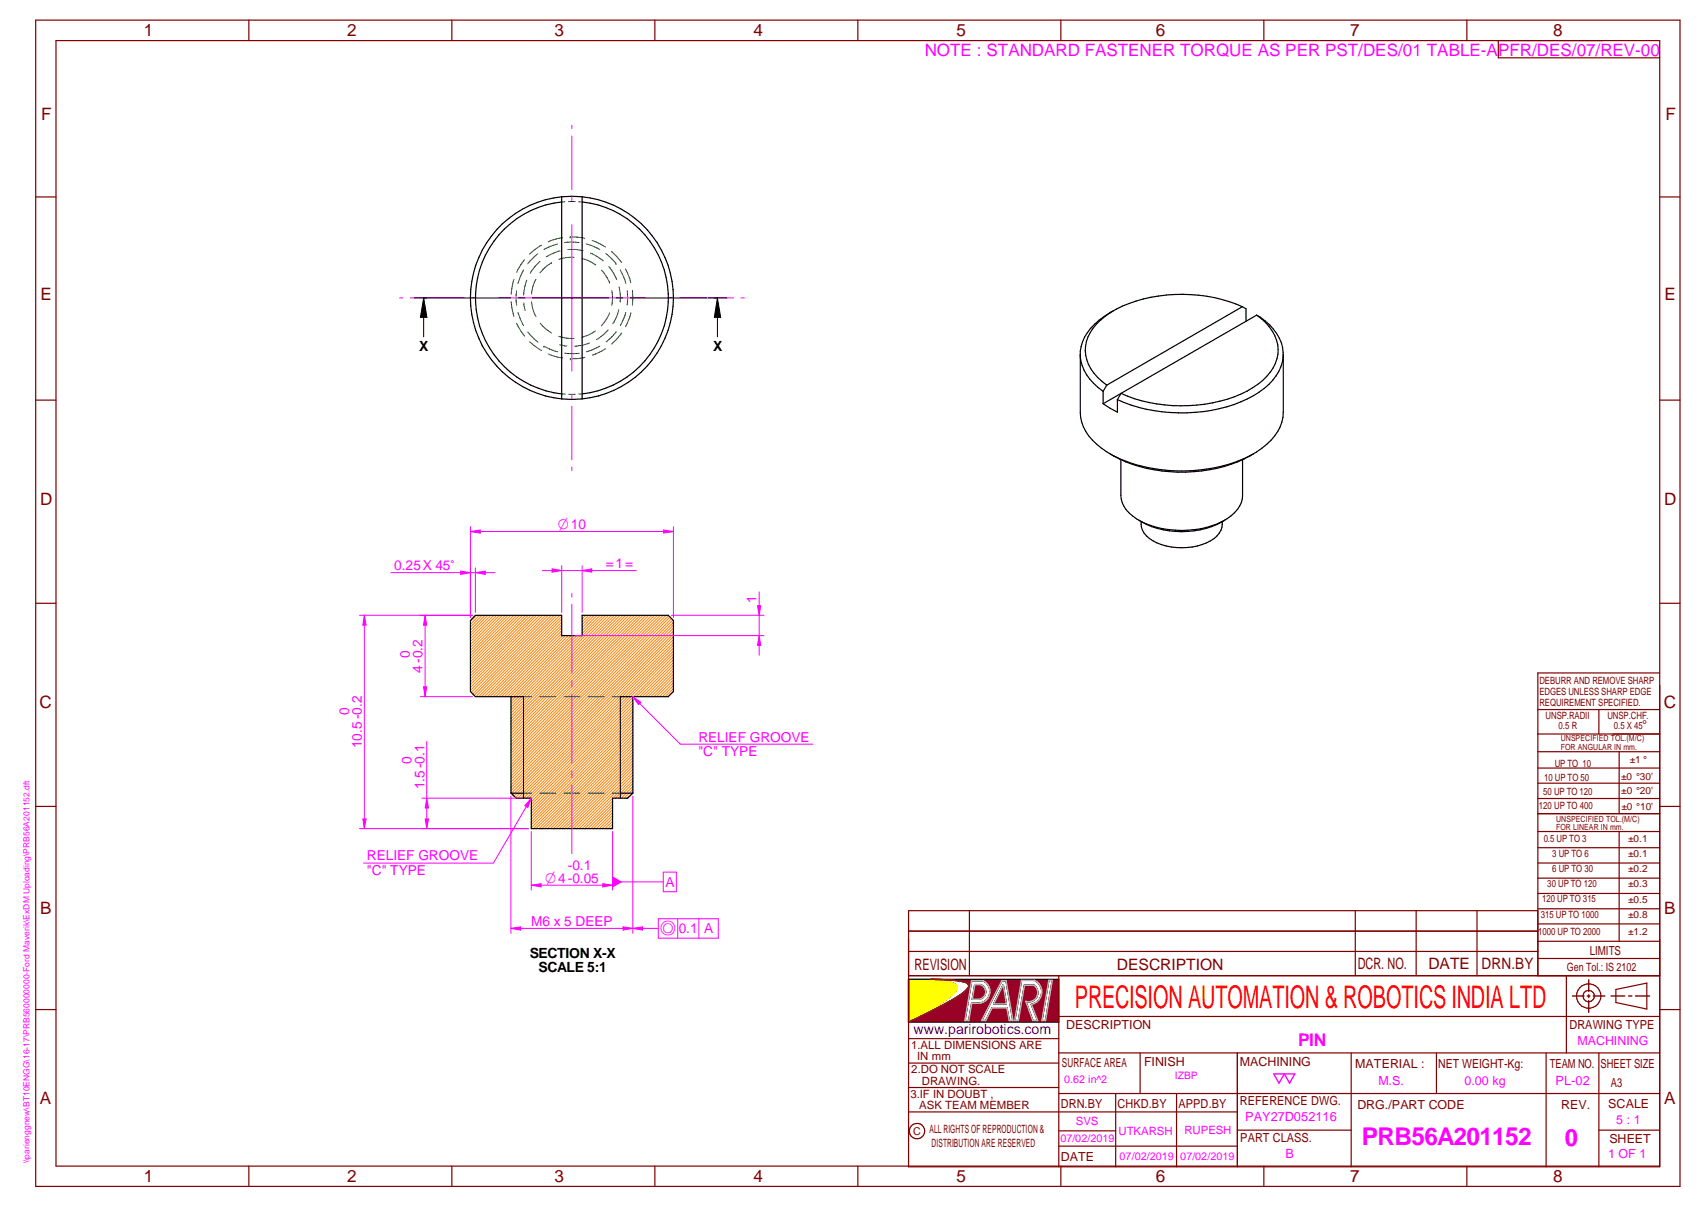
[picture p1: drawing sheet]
<svg xmlns="http://www.w3.org/2000/svg" width="420mm" height="297mm" viewBox="0 0 420 297" stroke-linecap="round" stroke-linejoin="round" font-family="sans-serif">
<path d="M239.3 241.4h2.8a2.91 2.91 0 0 1 1.7 2.9 2.91 2.91 0 0 1-2.2 2.5l-2.3 .1-.7 4.3h-1zM246.7 241.3h1.1l1.7 9.9h-.9l-.6-3.2h-3.7l-1.5 3.2h-1zM251.6 241.3h3.2a3.2 3.2 0 0 1 1.7 3.2 3.2 3.2 0 0 1-2.5 2.7l1.6 4h-1.2l-1.8-4.8a2.25 2.25 0 0 0 2.8-1.1 2.25 2.25 0 0 0-.8-2.9h-2.3l-1.5 8.8h-.9zM258.3 241.3h.9l-1.7 9.9h-.9z" fill="none" stroke="#991b1e" stroke-width=".34"/>
<path d="M240.1 242.3h1.4a1.85 1.85 0 0 1 1.2 2 1.85 1.85 0 0 1-1.7 1.6h-1.5z" fill-rule="evenodd" fill="#990026"/>
<path d="M240.1 242.3h1.4a1.85 1.85 0 0 1 1.2 2 1.85 1.85 0 0 1-1.7 1.6h-1.5z" fill="none" stroke="#991b1e" stroke-width=".34"/>
<path d="M247.1 242.4l.8 4.7h-3.2z" fill="#990026"/>
<path d="M247.1 242.4l.8 4.7h-3.2z" fill="none" stroke="#991b1e" stroke-width=".34"/>
<path d="M238.4 242.1l-.2-.1a28.1 28.1 0 0 0-8.9-1l5.2 .9a1.32 1.32 0 0 1 1.2 1 1.32 1.32 0 0 1-.6 1.4l-3.3 2.5-8 4.7 5.6-2.7 5.3-2.8a10.3 10.3 0 0 0 3.9-3.3l-.2-.6M239.3 241.4h2.8a2.91 2.91 0 0 1 1.7 2.9 2.91 2.91 0 0 1-2.2 2.5l-2.3 .1-.7 4.3h-1zM240.1 242.3h1.4a1.85 1.85 0 0 1 1.2 2 1.85 1.85 0 0 1-1.7 1.6h-1.5zM246.7 241.3h1.1l1.7 9.9h-.9l-.6-3.2h-3.7l-1.5 3.2h-1zM247.1 242.4l.8 4.7h-3.2zM251.6 241.3h3.2a3.2 3.2 0 0 1 1.7 3.2 3.2 3.2 0 0 1-2.5 2.7l1.6 4h-1.2l-1.8-4.8a2.25 2.25 0 0 0 2.8-1.1 2.25 2.25 0 0 0-.8-2.9h-2.3l-1.5 8.8h-.9zM258.3 241.3h.9l-1.7 9.9h-.9z" fill="none" stroke="#000" stroke-width=".34"/>
<circle cx="238.4" cy="242.1" r=".17" fill="#000"/>
<path d="M240.1 242.3h1.4a1.85 1.85 0 0 1 1.2 2 1.85 1.85 0 0 1-1.7 1.6h-1.5zM247.1 242.4l.8 4.7h-3.2z" fill="none" stroke="#c0c0c0" stroke-width=".34"/>
<path d="M223.8 241h5.5l4.1 .6a2.41 2.41 0 0 1 2.3 1.4v.1a7.3 7.3 0 0 1-3.4 3.4l-8.5 5z" fill-rule="evenodd" fill="#ff0"/>
<path d="M223.8 241h5.5l5.2 .9a1.23 1.23 0 0 1 1.1 1.6l-1.3 1.5-2.5 1.8-8 4.7z" fill="none" stroke="#f1eb1f" stroke-width=".34"/>
<path d="M229.3 241l3.6 .5 2 .5a1.06 1.06 0 0 1 .8 .8 1.06 1.06 0 0 1-.3 1l-.9 1.1-3.5 2.5-7.2 4.1" fill="none" stroke="#ff0" stroke-width=".34"/>
<path d="M223.8 241v10.5" fill="none" stroke="#000" stroke-width=".34"/>
<path d="M223.8 241v10.5" fill="none" stroke="#000" stroke-width=".3"/>
<path d="M229.3 241l7.2 .4 1.7 .5 .3 .3 .1 .5-1.1 1.4-2.4 1.6-5.6 3.1-5.7 2.7h37v-10.5zM239.3 241.4h2.8a2.91 2.91 0 0 1 1.7 2.9 2.91 2.91 0 0 1-2.2 2.5l-2.3 .1-.7 4.3h-1zM251.6 241.3h3.2a3.2 3.2 0 0 1 1.7 3.2 3.2 3.2 0 0 1-2.5 2.7l1.6 4h-1.2l-1.8-4.8a2.25 2.25 0 0 0 2.8-1.1 2.25 2.25 0 0 0-.8-2.9h-2.3l-1.5 8.8h-.9zM258.3 241.3h.9l-1.7 9.9h-.9zM246.7 241.3h1.1l1.7 9.9h-.9l-.6-3.2h-3.7l-1.5 3.2h-1z" fill-rule="evenodd" fill="#990026"/>
<path d="M223.8 241h37v10.5h-37" fill="none" stroke="#000" stroke-width=".3"/>
<path d="M229.3 241h1a24.8 24.8 0 0 1 7.9 1l.2 .1" fill="none" stroke="#991b1e" stroke-width=".34"/>
<circle cx="238.4" cy="242.1" r=".17" fill="#991b1e"/>
<path d="M223.8 251.5l6.1-2.9 6.1-3.4-4.9 2.7zM229.3 241l2.9 .1a15.2 15.2 0 0 1 6.1 .9l.3 .4M236.8 244.6l-.8 .6M237.5 244.1l-.7 .5M238.1 243.5l-.6 .6M238.5 242.1l.1 .4M238.6 242.4l-.4 1M238.6 242.7l-.3 .6-.8 .8" fill="none" stroke="#991b1e" stroke-width=".34"/>
<path d="M239.3 241.4h2.8a2.91 2.91 0 0 1 1.7 2.9 2.91 2.91 0 0 1-2.2 2.5l-2.3 .1-.7 4.3h-1zM246.7 241.3h1.1l1.7 9.9h-.9l-.6-3.2h-3.7l-1.5 3.2h-1zM251.6 241.3h3.2a3.2 3.2 0 0 1 1.7 3.2 3.2 3.2 0 0 1-2.5 2.7l1.6 4h-1.2l-1.8-4.8a2.25 2.25 0 0 0 2.8-1.1 2.25 2.25 0 0 0-.8-2.9h-2.3l-1.5 8.8h-.9zM258.3 241.3h.9l-1.7 9.9h-.9z" fill="none" stroke="#c0c0c0" stroke-width=".34"/>
<g fill="none" stroke="#800000" stroke-width=".3">
<path d="M8.8 5h405v287h-405zM61.3 5v5M111.3 5v5M161.3 5v5M211.3 5v5M261.3 5v5M311.3 5v5M361.3 5v5M369 10v4.2h39.8M8.8 48.5h5M408.8 48.5h5M8.8 98.5h5"/>
<path d="M408.8 98.5h5M8.8 148.5h5M408.8 148.5h5M378.7 174.6h30.1M393.8 174.6v6M408.8 165.6h-30.1v74.5M8.8 198.5h5M378.7 185h30.1M378.7 189h30.1M378.7 192.7h30.1M378.7 196.5h30.1M378.7 180.6h30.1"/>
<path d="M398.8 185v15.2M408.8 198.5h5M378.7 200.2h30.1M378.7 204.6h30.1M378.7 208.6h30.1M378.7 212.4h30.1M378.7 216.1h30.1M378.7 219.9h30.1M398.8 204.6v27M223.8 229.2h154.9M223.8 234.1h154.9M238.7 224.1v16"/>
<path d="M333.8 224.1v16M348.8 224.1v16M363.8 224.1v16M378.7 224.1h-154.9v63h185v-277.1h-395v277h395M378.7 223.6h30.1M378.7 227.4h30.1M378.7 231.6h30.1M378.7 235.9h30.1M8.8 248.5h5M223.8 255.6h37M223.8 240.1h185M260.8 240.1v47"/>
<path d="M260.8 250.1h148M260.8 259.1h148M280.8 259.1v10M304.7 259.1v28M332.8 259.1v28M353.8 259.1v10M380.8 259.1v28M385.8 240.1v19M393.8 259.1v28M398 243.5l7.6-1.6v6.4l-7.6-1.6zM408.8 248.5h5M223.8 273.6h80.9"/>
<path d="M223.8 267.6h37M223.8 261.6h37M260.8 278.3h14M260.8 269.1h148M274.8 269.1v18M289.8 269.1v18M304.7 278.1h28.1M393.8 278.1h15M61.3 287v5M111.3 287v5M161.3 287v5M211.3 287v5"/>
<path d="M260.8 282.1h43.9M261.3 287v5M311.3 287v5M361.3 287v5"/>
<circle cx="391.3" cy="245.1" r="2.99"/>
<circle cx="391.3" cy="245.1" r="1.39"/>
<circle cx="225.8" cy="278.3" r="1.9"/>
</g>
<path d="M387.3 245.1h2.8M390.9 245.1h.7M391.3 241.1v2.9M391.3 244.8v.7M391.3 246.3v2.8M392.4 245.1h2.9M396.8 245.1h3.4M401.1 245.1h.8M402.8 245.1h3.5" fill="none" stroke="#800000" stroke-width=".34"/>
<g fill="none" stroke="#008000" stroke-width=".25">
<path d="M138.5 58.5l-1.2 .2-2.3 .8M139.1 59.7l2.1-.1 1.4 .1M139.1 49.7h-.8M140 49.6h1.6M140.4 58.3h.1M140.5 58.3h1.6l1.9 .4M142.5 49.7h.9M145.8 59.2l3.3 1.6M125.9 74.3l.7 3.6M126.6 68.8l-.7 3.6M127.2 79.6l2 3.1M127.2 71.5l-.1 1.1 .1 2.5"/>
<path d="M127.6 76.9l1.4 3.3M128.9 66.5l-1.3 3.3M129 74.5l.3 1.9M129.1 63.9l-1.9 3.2M129.7 69l-.5 1.8-.2 1.8M130.9 74.3a8.3 8.3 0 0 0 1.1 3.6M132 68.7a7.9 7.9 0 0 0-1.1 3.6M132.4 62.4l-2.4 2.5M133 64.3l-1.4 1.4-1 1.5M133 79.5l.8 .9 2 1.6M133.3 60.4l-2.9 2.1M135.8 64.6h.1"/>
<path d="M135.8 64.6l-2 1.7-.8 .8M137.3 60.1l-2 .6-1.3 .7M138 61.8l-1.8 .6-1.7 .8M139.9 61.4a9.3 9.3 0 0 1 3.7 .3M141.4 63.3a8.8 8.8 0 0 0-3.7 .5M143.3 63.6a8.3 8.3 0 0 1 3.4 1.6M144.4 60l1.3 .4 2 1M145.4 62.3l1.7 .8 1.5 1.1M148.2 66.5l1.3 1.8 .6 1.3M149.2 62.4l2.5 2.5M149.9 65.6l1.1 1.5 .9 1.7M150.1 77l-.6 1.3-1.4 1.9"/>
<path d="M150.6 61.9l1.3 1.2 1.2 1.5M150.7 71.5a7.9 7.9 0 0 1 0 3.6M151.7 64.9h.1M152.4 76.2a8.8 8.8 0 0 1-1.5 3.5M152.5 70.6l.3 1.9-.1 1.8M152.7 66.4l1.4 3.3M154 66.2l1.1 2.4 .3 1M154.1 76.9l-1.3 3.2M154.5 71.5l.1 1.8-.1 1.8M155.4 77l-1.3 3.3M155.7 71.5l.2 1.8-.2 1.8M130 81.7l2.5 2.5"/>
<path d="M130.5 84.1l2.9 2.2M134 85.2h.1M134 85.2l3.3 1.4M135 87.1l2.3 .8 1.2 .2M137.6 82.8a9 9 0 0 0 3.7 .5M137.8 84.8l1.8 .3M138.3 96.9l.9 .1M139.1 86.9l3.6 .1M140.1 97h1.6M140.5 88.3h.1M142.6 96.9h.8M144 87.9l-1.9 .4h-1.6"/>
<path d="M145.1 84.4l-1.7 .6-1.9 .2M146.6 81.4a9.3 9.3 0 0 1-3.4 1.6M147.7 85.2l-2 1-1.3 .4M149.1 85.8l-3.2 1.6M149.8 81.2l-1.3 1.3-1.6 1.1M151.8 81.7l-2.5 2.5M153.1 82l-1.2 1.5-1.2 1.2M128.9 171.4h2M133 171.4h3.9M138.9 171.4h3.9M144.9 171.4h3.9M150.8 171.4h2"/>
<path d="M128.9 195.2h2M133 195.2h3.9M138.9 195.2h3.9M144.9 195.2h3.9M150.8 195.2h2"/>
</g>
<g fill="none" stroke="#000" stroke-width=".3">
<path d="M138.3 48.4l2.5-.1 2.6 .1M138.3 48.4a25 25 0 0 0-22.4 24.9 25 25 0 0 0 22.4 24.9M138.3 48.4v49.8M138.3 49.7a23.8 23.8 0 0 0-21.2 23.6 23.8 23.8 0 0 0 21.2 23.6M143.4 48.4a25 25 0 0 1 22.5 24.9 25 25 0 0 1-22.5 24.9M143.4 48.4v49.8M143.4 49.7a23.8 23.8 0 0 1 21.2 23.6 23.8 23.8 0 0 1-21.2 23.6M138.3 98.2l2.5 .1 2.6-.1M125.8 171.4v23.8M128.9 171.4h-11.8l-1.2-1.2v-17.5l1.2-1.3h21.2v5h5.1v-5h21.2l1.3 1.3v17.5l-1.3 1.2h-11.8M155.9 171.4v23.8M125.8 195.2l1.3 1.2h3.7v7.5h20.1v-7.5h3.7l1.3-1.2"/>
<path d="M125.8 195.2h3.1M152.8 195.2h3.1"/>
</g>
<g fill="none" stroke="#f0f" stroke-width=".25">
<path d="M140.8 30.8v.9M140.8 33.5v13.2M140.8 48.5v.8M140.8 55.3v36M98.4 73.3h.8M101 73.3h13.2M116 73.3h.9M122.8 73.3h36.1M164.8 73.3h.9M167.5 73.3h13.2M182.5 73.3h.8M140.8 97.3v.8"/>
<path d="M140.8 99.9v13.3M140.8 114.9v.9M88.6 151.4h27.8M140.8 146v.9M140.8 148.7v17M140.8 167.4v1.7M140.8 170.9v16.9M140.8 189.7v1.6M140.8 193.1v17M88.6 203.9h41.5M89.4 201.5h.8l-.5 2.4z"/>
</g>
<g fill="none" stroke="#000" stroke-width=".25">
<path d="M102 73.3h4.8M104.3 73.3v9.6M104.3 73.3l.8 4.8h-1.6zM107 73.3h18.8M127.6 73.3h1.7M131.1 73.3h18.8M151.7 73.3h1.7M155.2 73.3h18.8M174.3 73.3h4.8M176.7 73.3l.8 4.8h-1.6zM176.7 73.3v9.6M128.9 171.4v25"/>
<path d="M152.8 171.4v25"/>
</g>
<path d="M104.3 73.3l.8 4.8h-1.6zM176.7 73.3l.8 4.8h-1.6z" fill="#000"/>
<g fill="none" stroke="#ff8000" stroke-width=".25">
<path d="M117.4 151.4l-1.5 1.6M118.1 151.4l-2.2 2.3M118.8 151.4l-2.9 2.9M119.5 151.4l-3.6 3.7M120.2 151.4l-4.3 4.4M120.9 151.4l-5 5.1M121.6 151.4l-5.7 5.8M122.3 151.4l-6.4 6.5M123 151.4l-7.1 7.2M123.7 151.4l-7.8 7.9M124.4 151.4l-8.5 8.6M125.1 151.4l-9.2 9.3"/>
<path d="M125.8 151.4l-9.9 10M126.6 151.4l-10.7 10.7M127.3 151.4l-11.4 11.5M128 151.4l-12.1 12.1M128.7 151.4l-12.8 12.9M129.4 151.4l-13.5 13.6M130.1 151.4l-14.2 14.3M130.8 151.4l-14.9 15M131.5 151.4l-15.6 15.7M132.2 151.4l-16.3 16.4M132.9 151.4l-17 17.1M133.6 151.4l-17.7 17.8"/>
<path d="M134.4 151.4l-18.5 18.5M135 151.4l-18.9 19M135.8 151.4l-19.4 19.4M136.5 151.4l-19.7 19.7M137.1 151.4l-19.9 20M137.9 151.4l-20 20M138.3 151.7l-19.7 19.7M138.3 152.4l-19 19M138.3 153.1l-18.3 18.3M138.3 153.8l-17.6 17.6M138.3 154.5l-16.9 16.9M138.3 155.2l-16.2 16.2"/>
<path d="M138.3 155.9l-15.5 15.5M138.5 156.4l-15 15M139.2 156.4l-15 15M139.9 156.4l-14.9 15M140.7 156.4l-15.1 15M141.3 156.4l-15.5 15.6M142.1 156.4l-16.3 16.2M142.8 156.4l-17 17M143.5 151.4l-.1 .2M144.2 151.4l-.8 .9M144.9 151.4l-1.5 1.6M145.7 151.4l-2.3 2.3"/>
<path d="M146.3 151.4l-2.9 3M147.1 151.4l-3.7 3.8M147.8 151.4l-4.4 4.5M148.5 151.4l-22.7 22.7M149.2 151.4l-23.4 23.4M149.9 151.4l-24.1 24.1M150.6 151.4l-24.8 24.8M151.3 151.4l-25.5 25.5M152 151.4l-26.2 26.2M152.7 151.4l-26.9 26.9M153.4 151.4l-27.6 27.6M154.1 151.4l-28.3 28.3"/>
<path d="M154.8 151.4l-29 29M155.6 151.4l-29.8 29.7M156.2 151.4l-30.4 30.4M157 151.4l-31.2 31.1M157.7 151.4l-31.9 31.9M158.4 151.4l-32.6 32.5M159.1 151.4l-33.3 33.3M159.8 151.4l-34 34M160.5 151.4l-34.7 34.7M161.2 151.4l-35.4 35.4M161.9 151.4l-36.1 36.1M162.6 151.4l-36.8 36.8"/>
<path d="M163.3 151.4l-37.5 37.5M164 151.4l-38.2 38.2M164.7 151.5l-38.9 38.8M165 151.8l-39.2 39.3M165.4 152.2l-39.6 39.5M165.7 152.6l-39.9 39.8M165.9 153.2l-40.1 40M165.9 153.8l-40.1 40M165.9 154.6l-40.1 40M165.9 155.3l-40 39.9M165.9 156l-39.6 39.6M165.9 156.7l-39.3 39.2"/>
<path d="M165.9 157.4l-39 38.9M165.9 158.1l-38.4 38.3M165.9 158.8l-37.7 37.6M165.9 159.5l-37 36.9M155.9 171.6l-25.1 25M155.9 172.3l-25.1 25.1M155.9 173.1l-25.1 24.9M155.9 173.8l-25.1 25M155.9 174.5l-25.1 25M155.9 175.2l-25.1 25M155.9 175.9l-25.1 25M155.9 176.6l-25.1 25"/>
<path d="M155.9 177.3l-25.1 25M155.9 178l-25.1 25M155.9 178.7l-25.1 25M155.9 179.4l-24.6 24.5M165.9 160.2l-36.2 36.2M165.9 160.9l-35.6 35.5M165.9 161.6l-9.8 9.8M165.9 162.3l-9.2 9.1M165.9 163.1l-8.4 8.3M165.9 163.7l-7.7 7.7M165.9 164.5l-7 6.9M165.9 165.2l-6.3 6.2"/>
<path d="M165.9 165.9l-5.6 5.5M165.9 166.6l-4.9 4.8M165.9 167.3l-4.2 4.1M165.9 168l-3.5 3.4M165.9 168.7l-2.8 2.7M165.9 169.4l-2.1 2M165.9 170.1l-1.4 1.3M150.9 197.1l-6.9 6.8M150.9 197.9l-6.1 6M150.9 198.5l-5.4 5.4M150.9 199.3l-4.7 4.6M150.9 200l-4 3.9"/>
<path d="M155.9 180.1l-23.9 23.8M155.9 180.8l-23.2 23.1M155.9 181.5l-22.4 22.4M155.9 182.2l-21.8 21.7M155.9 183l-21 20.9M155.9 183.6l-20.3 20.3M155.9 184.4l-19.6 19.5M155.9 185.1l-18.9 18.8M155.9 185.8l-18.2 18.1M155.9 186.5l-17.5 17.4M155.9 187.2l-16.8 16.7M155.9 187.9l-16.1 16"/>
<path d="M155.9 188.6l-15.4 15.3M155.9 189.3l-14.7 14.6M155.9 190l-14 13.9M155.9 190.7l-13.2 13.2M155.9 191.4l-12.5 12.5M155.9 192.2l-4.4 4.2M155.9 192.8l-3.6 3.6M155.9 193.5l-2.9 2.9M155.9 194.3l-2.2 2.1M155.9 195l-1.5 1.4M150.9 200.7l-3.3 3.2M150.9 201.4l-2.6 2.5"/>
<path d="M150.9 202.1l-1.9 1.8M150.9 202.8l-1.2 1.1M150.9 203.5l-.5 .4"/>
</g>
<path d="M89.4 201.5h.8l-.5 2.4z" fill="#f0f"/>
<path d="M89.7 151.4l.5 2.4h-.8z" fill="none" stroke="#f0f" stroke-width=".25"/>
<path d="M89.7 151.4l.5 2.4h-.8z" fill="#f0f"/>
<path d="M89.7 151.4v52.5M103.5 151.4h12.9M103.5 171.4h12.9M104.3 169h.8l-.4 2.4z" fill="none" stroke="#f0f" stroke-width=".25"/>
<path d="M104.3 169h.8l-.4 2.4z" fill="#f0f"/>
<path d="M104.7 151.4l.4 2.4h-.8z" fill="none" stroke="#f0f" stroke-width=".25"/>
<path d="M104.7 151.4l.4 2.4h-.8z" fill="#f0f"/>
<path d="M104.7 151.4v20M103.9 196.4h24.3M103.9 203.9h26.2M104.7 201.5h.8l-.4 2.4z" fill="none" stroke="#f0f" stroke-width=".25"/>
<path d="M104.7 201.5h.8l-.4 2.4z" fill="#f0f"/>
<path d="M105.1 196.4l.4 2.4h-.8z" fill="none" stroke="#f0f" stroke-width=".25"/>
<path d="M105.1 196.4l.4 2.4h-.8z" fill="#f0f"/>
<path d="M105.1 182.5v21.4M130.8 204.6v14.4M130.8 217.8l2.5-.3v.8zM150.9 204.6v14.4" fill="none" stroke="#f0f" stroke-width=".25"/>
<path d="M130.8 217.8l2.5-.3v.8z" fill="#f0f"/>
<path d="M148.5 217.5l2.4 .3-2.4 .5z" fill="none" stroke="#f0f" stroke-width=".25"/>
<path d="M148.5 217.5l2.4 .3-2.4 .5z" fill="#f0f"/>
<path d="M155.9 171.4l11.6 11.7M130.8 217.8h20.1" fill="none" stroke="#f0f" stroke-width=".25"/>
<path d="M155.9 171.4l1.9 1.4-.5 .6z" fill="#f0f"/>
<path d="M155.9 171.4l1.9 1.4-.5 .6zM130.8 196.4l-9.3 16M167.5 183.1h32.7" fill="none" stroke="#f0f" stroke-width=".25"/>
<path d="M130.8 196.4l-.8 2.3-.7-.4z" fill="#f0f"/>
<path d="M141.6 156.4h46.6M165.3 151.4h22.9M187 156.4l.4 2.4h-.8zM130.8 196.4l-.8 2.3-.7-.4zM89.5 212.4h32" fill="none" stroke="#f0f" stroke-width=".25"/>
<path d="M187 156.4l.4 2.4h-.8z" fill="#f0f"/>
<path d="M186.6 149.1h.8l-.4 2.3z" fill="none" stroke="#f0f" stroke-width=".25"/>
<path d="M186.6 149.1h.8l-.4 2.3z" fill="#f0f"/>
<path d="M136 140l2.3 .4-2.3 .4zM138.3 139.2v11.5M143.4 139.2v11.5M187 145.7v15.5" fill="none" stroke="#f0f" stroke-width=".25"/>
<path d="M136 140l2.3 .4-2.3 .4z" fill="#f0f"/>
<path d="M143.4 140.4l2.3-.4v.8z" fill="none" stroke="#f0f" stroke-width=".25"/>
<path d="M143.4 140.4l2.3-.4v.8z" fill="#f0f"/>
<path d="M115.9 129.6v22.4M115.9 130.8l2.4-.4v.8zM165.9 129.6v22.4M133.6 140.4h23.1" fill="none" stroke="#f0f" stroke-width=".25"/>
<path d="M115.9 130.8l2.4-.4v.8z" fill="#f0f"/>
<path d="M163.4 130.4l2.5 .4-2.5 .4z" fill="none" stroke="#f0f" stroke-width=".25"/>
<path d="M163.4 130.4l2.5 .4-2.5 .4z" fill="#f0f"/>
<path d="M115.9 130.8h50M125.8 195.9v33.8M155.9 195.9v33.8M125.8 228.5l2.5-.4v.8z" fill="none" stroke="#f0f" stroke-width=".25"/>
<path d="M125.8 228.5l2.5-.4v.8z" fill="#f0f"/>
<path d="M153.4 228.1l2.5 .4-2.5 .4z" fill="none" stroke="#f0f" stroke-width=".25"/>
<path d="M153.4 228.1l2.5 .4-2.5 .4z" fill="#f0f"/>
<path d="M150.9 217h12.5M125.8 228.5h30.1" fill="none" stroke="#f0f" stroke-width=".25"/>
<path d="M150.9 215.6l2.3 1.4-2.3 1.4z" fill="#f0f"/>
<path d="M163.4 214.6h3.2v4.9h-3.2zM155.9 228.5h6.2" fill="none" stroke="#f0f" stroke-width=".25"/>
<path d="M155.9 228.5l2.4-.4v.8z" fill="#f0f"/>
<path d="M115.9 139.7v12.3M117.1 139.7v11M113.4 140.5l2.5 .4-2.5 .5zM155.9 228.5l2.4-.4v.8zM162.1 226.1h14.8v4.8h-14.8zM166.9 226.1v4.8M172.1 226.1v4.8" fill="none" stroke="#f0f" stroke-width=".25"/>
<path d="M113.4 140.5l2.5 .4-2.5 .5z" fill="#f0f"/>
<path d="M117.1 140.9l2.4-.4v.9z" fill="none" stroke="#f0f" stroke-width=".25"/>
<path d="M117.1 140.9l2.4-.4v.9z" fill="#f0f"/>
<path d="M96.3 140.9h25.6" fill="none" stroke="#f0f" stroke-width=".25"/>
<g fill="none" stroke="#000" stroke-width=".3">
<path d="M274.2 76.5a15.9 15.9 0 0 0-7.6 7.6l-.5 2.3v15.1a11.3 11.3 0 0 0 5.2 8.8 33.4 33.4 0 0 0 19.7 5.6 38 38 0 0 0 17-3.8M306 75.5l.9 .5v3.1M306 75.5l-33.4 19.3M306 75.5a37.7 37.7 0 0 0-31.1 .6 13.9 13.9 0 0 0-7.3 7.9 9.4 9.4 0 0 0 3.8 9.9l1.2 .9M309.5 77.6a12.7 12.7 0 0 1 6.4 8 10.3 10.3 0 0 1-4.5 10 33.6 33.6 0 0 1-21.1 6 36.5 36.5 0 0 1-15.1-3.3M309.5 77.6l-33.4 19.2M309.5 77.6a10.7 10.7 0 0 1 5.2 9.6 12.1 12.1 0 0 1-6.2 8.2 35.8 35.8 0 0 1-23.6 4 32.3 32.3 0 0 1-8.8-2.6M266.1 87.6a11.7 11.7 0 0 0 5.6 8.7M271.7 96.3v3.1M272.6 94.8l-.9 1.5M275.2 98.3v3.1l-3.5-2M276.1 96.8l-4.4 2.6"/>
<path d="M276.1 96.8l-.9 1.5M316 87.2v14.3a11.2 11.2 0 0 1-5.2 8.8 34.6 34.6 0 0 1-24.6 5.6 31.5 31.5 0 0 1-12.8-4.2M276 113.1v8.8a7 7 0 0 0 3.9 5.8 23 23 0 0 0 22.3 0 7.3 7.3 0 0 0 3.8-5.8v-8.8M280.4 128a21.2 21.2 0 0 0 21.3 0M281 128.4a5.3 5.3 0 0 0 3.9 5.2 15.5 15.5 0 0 0 14.1-1.1 4.5 4.5 0 0 0 2-4.1"/>
</g>
<path d="M313.7 264.3h5.2l-1.3 2.3-1.3-2.3-1.3 2.3z" fill="none" stroke="#f0f" stroke-width=".34"/>
<text font-size="7.7" fill="#f00" x="264.7" y="248.1">PRECISION AUTOMATION &amp; ROBOTICS INDIA LTD</text>
<text font-size="6" fill="#f0f" x="335.4" y="281.7">PRB56A201152</text>
<text font-size="5.9" fill="#f0f" x="385.4" y="282.1">0</text>
<text font-size="4.3" fill="#f0f" x="319.7" y="257.4">PIN</text>
<g font-size="4.2" fill="#800000">
<text x="35.4" y="9">1</text>
<text x="85.5" y="8.9">2</text>
<text x="136.6" y="9">3</text>
<text x="185.6" y="9">4</text>
<text x="235.6" y="9">5</text>
<text x="284.6" y="8.8">6</text>
<text x="332.6" y="9">7</text>
<text x="382.6" y="9">8</text>
<text x="10.1" y="29.6">F</text>
<text x="410.2" y="29.6">F</text>
<text x="9.9" y="73.9">E</text>
<text x="409.9" y="73.9">E</text>
<text x="9.9" y="124.2">D</text>
<text x="409.9" y="124.2">D</text>
<text x="9.7" y="174.3">C</text>
<text x="409.7" y="174.3">C</text>
<text x="9.9" y="225">B</text>
<text x="409.8" y="225">B</text>
<text x="9.8" y="271.7">A</text>
<text x="409.8" y="271.7">A</text>
<text x="35.4" y="291">1</text>
<text x="85.5" y="290.9">2</text>
<text x="136.6" y="291">3</text>
<text x="185.6" y="291">4</text>
<text x="235.6" y="291">5</text>
<text x="284.6" y="290.8">6</text>
<text x="332.6" y="291">7</text>
<text x="382.6" y="291">8</text>
</g>
<g font-size="4.2" fill="#f0f">
<text x="227.7" y="13.8">NOTE : STANDARD FASTENER TORQUE AS PER PST/DES/01 TABLE-A</text>
<text x="369" y="13.7">PFR/DES/07/REV-00</text>
</g>
<g font-size="3.9" fill="#800000">
<text x="225.2" y="238.8">REVISION</text>
<text x="275.1" y="238.8">DESCRIPTION</text>
<text x="334.4" y="238.6">DCR. NO.</text>
<text x="351.8" y="238.6">DATE</text>
<text x="364.9" y="238.5">DRN.BY</text>
</g>
<g font-size="3.7" fill="#f0f">
<text x="137.4" y="130.2">O10</text>
<text x="134.2" y="217.3">O4-0.05</text>
<text x="162.6" y="229.7">a</text>
</g>
<text font-size="3.5" fill="#00f" x="224.9" y="254.5">www.parirobotics.com</text>
<g font-size="3.4">
<text x="103.2" y="86.5">X</text>
<text x="175.6" y="86.5">X</text>
<text x="130.5" y="235.7">SECTION X-X</text>
<text x="132.7" y="239.3">SCALE 5:1</text>
</g>
<g font-size="3.4" fill="#f0f">
<text x="97.1" y="140.3">0.25X 45v</text>
<text x="149.2" y="139.8">=1=</text>
<text x="186.3" y="148.4" transform="rotate(-90 186.3 148.4)">1</text>
<text x="101" y="162.1" transform="rotate(-90 101 162.1)">0</text>
<text x="104.1" y="165.5" transform="rotate(-90 104.1 165.5)">4-0.2</text>
<text x="86" y="175.9" transform="rotate(-90 86 175.9)">0</text>
<text x="89.1" y="184.1" transform="rotate(-90 89.1 184.1)">10.5-0.2</text>
<text x="172" y="182.5">RELIEF GROOVE</text>
<text x="101.4" y="188" transform="rotate(-90 101.4 188)">0</text>
<text x="172" y="186.1">&quot;C&quot; TYPE</text>
<text x="104.5" y="194.3" transform="rotate(-90 104.5 194.3)">1.5-0.1</text>
<text x="90.4" y="211.8">RELIEF GROOVE</text>
<text x="90.4" y="215.3">&quot;C&quot; TYPE</text>
<text x="139.8" y="214.1">-0.1</text>
<text x="163.9" y="218.2">A</text>
<text x="130.8" y="227.9">M6 x 5 DEEP</text>
<text x="167.2" y="229.7">0.1 A</text>
</g>
<g font-size="3.1" fill="#800000">
<text x="404.4" y="179.5">°</text>
<text x="391.5" y="235.1">LIMITS</text>
<text x="262.6" y="253.2">DESCRIPTION</text>
<text x="386.5" y="253.2">DRAWING TYPE</text>
<text x="261.5" y="262.5">SURFACE AREA</text>
<text x="281.8" y="262.4">FINISH</text>
<text x="305.4" y="262.4">MACHINING</text>
<text x="333.8" y="262.9">MATERIAL :</text>
<text x="354.2" y="262.9">NET WEIGHT-Kg:</text>
<text x="381.7" y="262.7">TEAM NO.</text>
<text x="394.2" y="262.7">SHEET SIZE</text>
<text x="396.7" y="267.5">A3</text>
<text x="261.3" y="272.8">DRN.BY</text>
<text x="275.2" y="272.7">CHKD.BY</text>
<text x="290.3" y="272.8">APPD.BY</text>
<text x="305.4" y="271.9">REFERENCE DWG.</text>
<text x="334.3" y="272.9">DRG./PART CODE</text>
<text x="384.5" y="272.8">REV.</text>
<text x="396.1" y="272.7">SCALE</text>
<text x="305.5" y="281">PART CLASS.</text>
<text x="396.4" y="281.2">SHEET</text>
<text x="261.3" y="285.8">DATE</text>
</g>
<g font-size="3.1" fill="#f0f">
<text x="388.5" y="257.1">MACHINING</text>
<text x="339.5" y="267.1">M.S.</text>
<text x="360.7" y="267">0.00 kg</text>
<text x="383.1" y="267.1">PL-02</text>
<text x="306.7" y="275.9">PAY27D052116</text>
<text x="398.1" y="276.5">5 : 1</text>
<text x="316.6" y="284.9">B</text>
<text x="396.1" y="284.9">1 OF 1</text>
</g>
<g font-size="2.8" fill="#800000">
<text x="385.9" y="238.9">Gen Tol.: IS 2102</text>
<text x="224.4" y="258.1">1.ALL DIMENSIONS ARE</text>
<text x="225.9" y="260.9">IN mm</text>
<text x="224.4" y="264.2">2.DO NOT SCALE</text>
<text x="227.1" y="267">DRAWING.</text>
<text x="224.2" y="270.2">3.IF IN DOUBT ,</text>
<text x="226.4" y="273">ASK TEAM MEMBER</text>
<text x="228.9" y="278.8">ALL RIGHTS OF REPRODUCTION &amp;</text>
<text x="229.4" y="282.3">DISTRIBUTION ARE RESERVED</text>
</g>
<g font-size="2.8" fill="#f0f">
<text x="265" y="276.8">SVS</text>
<text x="275.5" y="279.2">UTKARSH</text>
<text x="291.7" y="279.1">RUPESH</text>
</g>
<g font-size="2.7" fill="#f0f">
<text x="262.1" y="266.5">0.62 in^2</text>
<text x="261.1" y="281">07/02/2019</text>
<text x="275.7" y="285.5">07/02/2019 07/02/2019</text>
</g>
<text font-size="2.7" fill="#800000" x="224.9" y="279.4">C</text>
<g font-size="2.5" fill="#800000">
<text x="379.1" y="168.2">DEBURR AND REMOVE SHARP</text>
<text x="379.1" y="171">EDGES UNLESS SHARP EDGE</text>
<text x="379.1" y="173.7">REQUIREMENT SPECIFIED.</text>
<text x="380.7" y="177">UNSP.RADII</text>
<text x="383.9" y="179.5">0.5 R</text>
<text x="395.9" y="177">UNSP.CHF.</text>
<text x="397.5" y="179.4">0.5 X 45</text>
<text x="382.9" y="188.7">UP TO 10</text>
<text x="401.4" y="187.9">±1 °</text>
<text x="380.1" y="195.6">50 UP TO 120</text>
<text x="380.3" y="192.2">10 UP TO 50</text>
<text x="399.3" y="192.1">±0 °30'</text>
<text x="399.3" y="195.4">±0 °20'</text>
<text x="379" y="199.1">120 UP TO 400</text>
<text x="399.3" y="199.3">±0 °10'</text>
<text x="380.2" y="207.1">0.5 UP TO 3</text>
<text x="401" y="207.2">±0.1</text>
<text x="382.3" y="210.9">3 UP TO 6</text>
<text x="382.3" y="214.6">6 UP TO 30</text>
<text x="401" y="210.9">±0.1</text>
<text x="401" y="214.7">±0.2</text>
<text x="381.1" y="218.4">30 UP TO 120</text>
<text x="401" y="218.4">±0.3</text>
<text x="379.5" y="225.8">315 UP TO 1000</text>
<text x="379.8" y="222.1">120 UP TO 315</text>
<text x="401" y="222.2">±0.5</text>
<text x="401" y="225.9">±0.8</text>
<text x="378.8" y="230.1">1000 UP TO 2000</text>
<text x="401" y="230.2">±1.2</text>
</g>
<text font-size="2.5" fill="#f0f" x="289.4" y="265.6">IZBP</text>
<g font-size="2.1" fill="#800000">
<text x="384.4" y="182.5">UNSPECIFIED TOL.(M/C)</text>
<text x="384.4" y="184.5">FOR ANGULAR IN mm.</text>
<text x="383.2" y="202.2">UNSPECIFIED TOL.(M/C)</text>
<text x="383.2" y="204.3">FOR LINEAR IN mm.</text>
</g>
<text font-size="2.1" fill="#f0f" x="7.2" y="286.3" transform="rotate(-90 7.2 286.3)">\\parienggnew\BT10ENGG\16-17\PRB560000000-Ford Maverik\ExDM Uploading\PRB56A201152.dft</text>
</svg>
